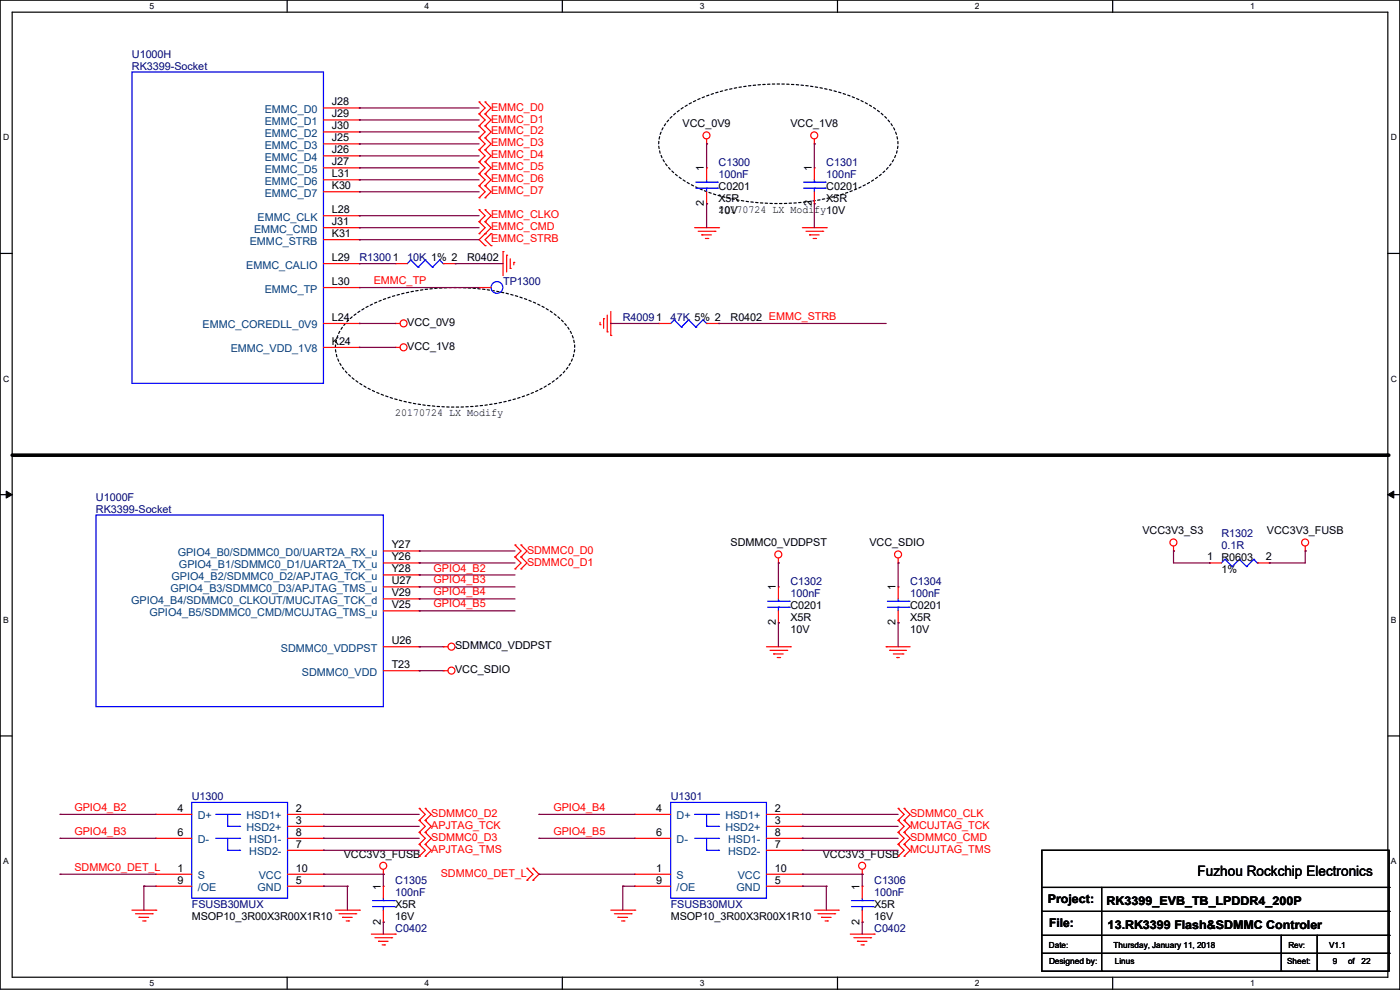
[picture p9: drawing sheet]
<svg xmlns="http://www.w3.org/2000/svg" width="297mm" height="210mm" viewBox="0 0 297 210" stroke-linecap="round" stroke-linejoin="round" font-family="sans-serif">
<path d="M0 0h297v209.8h-297zM2.6 2.6h291.8v204.7h-291.8z" fill="none" stroke="#000" stroke-width=".25"/>
<g fill="#fff">
<path d="M31.7 .3h1v2h-1z"/>
<path d="M31.7 207.6h1v1.9h-1z"/>
</g>
<path d="M60.9 0v2.6M60.9 207.3v2.5" fill="none" stroke="#000" stroke-width=".25"/>
<g fill="#fff">
<path d="M90.1 .3h1v2h-1z"/>
<path d="M90.1 207.6h1v1.9h-1z"/>
</g>
<path d="M119.3 0v2.6M119.3 207.3v2.5" fill="none" stroke="#000" stroke-width=".25"/>
<g fill="#fff">
<path d="M148.5 .3h.9v2h-.9z"/>
<path d="M148.5 207.6h.9v1.9h-.9z"/>
</g>
<path d="M177.7 0v2.6M177.7 207.3v2.5" fill="none" stroke="#000" stroke-width=".25"/>
<g fill="#fff">
<path d="M206.8 .3h1v2h-1z"/>
<path d="M206.8 207.6h1v1.9h-1z"/>
</g>
<path d="M236.1 0v2.6M236.1 207.3v2.5" fill="none" stroke="#000" stroke-width=".25"/>
<g fill="#fff">
<path d="M265.2 .3h1v2h-1z"/>
<path d="M265.2 207.6h1v1.9h-1z"/>
<path d="M.7 28.2h1.2v1.9h-1.2z"/>
<path d="M295.1 28.2h1.2v1.9h-1.2z"/>
<path d="M.7 79.3h1.2v2h-1.2z"/>
<path d="M295.1 79.3h1.2v2h-1.2z"/>
</g>
<path d="M0 53.8h2.6M294.4 53.8h2.6" fill="none" stroke="#000" stroke-width=".25"/>
<g fill="#fff">
<path d="M.7 130.5h1.2v2h-1.2z"/>
<path d="M295.1 130.5h1.1v2h-1.1z"/>
</g>
<path d="M0 104.9h2.6M294.4 104.9h2.6" fill="none" stroke="#000" stroke-width=".25"/>
<path d="M1.3 104.2l1.3 .7-1.3 .8zM294.4 104.9l1.3-.7v1.5z" fill="#000" stroke="#000" stroke-width=".21"/>
<g fill="#fff">
<path d="M.7 181.7h1.2v2h-1.2z"/>
<path d="M295.1 181.7h1.1v2h-1.1z"/>
</g>
<g fill="none" stroke="#000" stroke-width=".25">
<path d="M0 156.1h2.6M294.4 156.1h2.6M221 180.4h73.7v25.6h-73.7zM221 188.3h73.7M221 193.3h73.7M221 198.4h73.7M233.7 188.3v17.7M271.8 198.4v7.6M279.4 198.4v7.6M294.7 188.3h.1M294.7 193.3h.1M294.7 198.4h.1"/>
<path d="M221 202.2h73.7M233.7 206h.1M271.8 206h.1M279.4 206h.1M294.7 202.2h.1"/>
</g>
<path d="M2.6 96.6h291.8" fill="none" stroke="#000" stroke-width=".76"/>
<circle cx="294.4" cy="96.6" r=".38" fill="#000"/>
<path d="M142.2 25.1a24.7 24.7 0 0 1 12-6.1 47.1 47.1 0 0 1 27.3 1.8 16.7 16.7 0 0 1 8.1 6.3 7.1 7.1 0 0 1-1.5 8.8 24.7 24.7 0 0 1-12.1 6.1 47.1 47.1 0 0 1-27.2-1.8 16.7 16.7 0 0 1-8.2-6.3 7.1 7.1 0 0 1 1.6-8.8zM73.6 68.2a24.7 24.7 0 0 1 12.1-6 47.1 47.1 0 0 1 27.2 1.8 16.7 16.7 0 0 1 8.1 6.3 7.1 7.1 0 0 1-1.5 8.8 24.7 24.7 0 0 1-12.1 6 47.1 47.1 0 0 1-27.2-1.7 16.7 16.7 0 0 1-8.1-6.3 7.1 7.1 0 0 1 1.5-8.9z" fill="none" stroke="#000" stroke-width=".25" stroke-dasharray=".5"/>
<g fill="none" stroke="#f00" stroke-width=".25">
<path d="M68.6 22.9h7.6M68.6 25.4h7.6M68.6 28h7.6M68.6 30.5h7.6M68.6 33.1h7.6M68.6 35.6h7.6M68.6 38.1h7.6M76.2 22.9h.1M76.2 25.4h.1M76.2 28h.1M76.2 30.5h.1M76.2 33.1h.1"/>
<path d="M76.2 35.6h.1M76.2 38.1h.1M101.6 24.2h.1M101.6 21.6h.1M101.6 26.7h.1M101.6 29.3h.1M101.6 31.8h.1M101.6 34.3h.1M101.6 36.9h.1M101.6 39.4h.1M101.6 21.6l1.3 1.3-1.3 1.3M101.6 24.2l1.3 1.2-1.3 1.3"/>
<path d="M101.6 26.7l1.3 1.3-1.3 1.3M101.6 29.3l1.3 1.2-1.3 1.3M101.6 31.8l1.3 1.3-1.3 1.2M101.6 34.3l1.3 1.3-1.3 1.3M101.6 36.9l1.3 1.2-1.3 1.3M101.6 39.4l1.3 1.3-1.3 1.3M102.9 24.2h.1M102.9 21.6h.1M102.9 26.7h.1M102.9 29.3h.1M102.9 31.8h.1M102.9 34.3h.1"/>
<path d="M102.9 36.9h.1M102.9 39.4h.1M102.9 21.6l1.3 1.3-1.3 1.3M102.9 24.2l1.3 1.2-1.3 1.3M102.9 26.7l1.3 1.3-1.3 1.3M102.9 29.3l1.3 1.2-1.3 1.3M102.9 31.8l1.3 1.3-1.3 1.2M102.9 34.3l1.3 1.3-1.3 1.3M102.9 36.9l1.3 1.2-1.3 1.3M102.9 39.4l1.3 1.3-1.3 1.3M149.9 30.5h.1M149.9 35.6h.1"/>
<path d="M149.9 29.5v1M149.9 35.6v2.5M172.8 30.5h.1M172.8 35.6h.1M172.8 29.5v1M172.8 35.6v2.5M68.6 48.3h7.6M68.6 50.8h7.6M68.6 45.8h7.6M68.6 40.7h7.6M68.6 55.9h7.6M76.2 50.8h.1"/>
<path d="M76.2 45.8h.1M76.2 48.3h.1M76.2 40.7h.1M76.2 55.9h.1M83.9 55.9h.1M83.9 55.9h2.5M94 55.9h2.6M96.6 55.9h.1M101.6 49.6h.1M101.6 47h.1M101.6 44.5h.1M101.6 42h.1"/>
<path d="M101.6 47l1.3 1.3-1.3 1.3M101.6 44.5l1.3 1.3-1.3 1.2M102.9 49.6h.1M102.9 47h.1M102.9 44.5h.1M102.9 42h.1M102.9 52.1h.1M102.9 47l1.3 1.3-2.6 2.5 1.3 1.3M102.9 44.5l1.3 1.3-1.3 1.2M104.2 52.1h.1M104.2 49.6h.1M104.2 49.6l-1.3 1.2 1.3 1.3"/>
<path d="M106.7 53.4h.1M106.7 53.4v5.1M107.5 54.1h.1M107.5 54.1v3.6M108.2 56.9h.1M108.2 54.9v2M109 55.7h.1M109 55.7v.5M147.4 48.3h5M148.1 49.1h3.6M148.9 49.8h.1M148.9 49.8h2"/>
<path d="M149.6 50.6h.6M149.9 43.2h.1M149.9 40.7v2.5M150.2 50.6h.1M151.7 49.1h.1M152.4 48.3h.1M170.2 48.3h5.1M171 49.1h3.5M171.7 49.8h.1M171.7 49.8h2.1M172.5 50.6h.5M172.8 43.2h.1"/>
<path d="M172.8 40.7v2.5M173 50.6h.1M174.5 49.1h.1M175.3 48.3h.1M68.6 73.7h7.6M68.6 68.6h7.6M68.6 61h7.6M76.2 73.7h.1M76.2 61h.1M76.2 68.6h.1M83.9 73.7h.1M83.9 68.6h.1"/>
<path d="M83.9 73.7h1M83.9 68.6h1M101.6 61h.1M101.6 61h2.6M127.3 68.9h.1M127.3 68.4v.5M128.1 67.6h.1M128.1 67.6v2M128.8 70.4h.1M128.8 66.8v3.6M129.6 71.2h.1M129.6 66.1v5.1"/>
<path d="M139.7 68.6h.1M139.7 68.6h2.6M149.9 68.6h2.5M152.4 68.6h.1M81.3 119.4h7.6M81.3 116.9h7.6M88.9 116.9h.1M88.9 119.4h.1M109.3 118.2h.1M109.3 115.6h.1M109.3 115.6l1.2 1.3-1.2 1.3M109.3 118.2l1.2 1.2-1.2 1.3"/>
<path d="M110.5 118.2h.1M110.5 115.6h.1M110.5 115.6l1.3 1.3-1.3 1.3M110.5 118.2l1.3 1.2-1.3 1.3M165.1 119.4h.1M165.1 118.4v1M190.5 119.4h.1M190.5 118.4v1M249 116.9h.1M249 115.9v1M256.6 119.4h.1M256.6 119.4h2.5"/>
<path d="M266.7 119.4h2.6M269.3 119.4h.1M276.9 116.9h.1M276.9 115.9v1M81.3 137.2h7.6M81.3 122h7.6M81.3 124.5h7.6M81.3 127h7.6M81.3 129.6h7.6M88.9 122h.1M88.9 124.5h.1M88.9 127h.1"/>
<path d="M88.9 129.6h.1M88.9 137.2h.1M94 137.2h.1M94 137.2h1M109.3 120.7h.1M110.5 120.7h.1M162.6 137.2h5.1M163.4 138h3.5M164.1 138.7h.1M164.1 138.7h2.1M164.9 139.5h.5M165.1 124.5h.1"/>
<path d="M165.1 132.1h.1M165.1 124.5v2.5M165.1 129.6v2.5M165.4 139.5h.1M166.9 138h.1M167.7 137.2h.1M188 137.2h.1M188 137.2h5.1M188.8 138h.1M188.8 138h3.5M189.5 138.7h2.1M190.3 139.5h.1"/>
<path d="M190.3 139.5h.5M190.5 124.5h.1M190.5 132.1h.1M190.5 124.5v2.5M190.5 129.6v2.5M191.6 138.7h.1M81.3 142.3h7.6M88.9 142.3h.1M94 142.3h.1M94 142.3h1M33.1 172.8h.1M33.1 177.8h.1"/>
<path d="M33.1 172.8h7.6M33.1 177.8h7.6M61 172.8h7.6M61 175.3h7.6M61 177.8h7.6M68.6 172.8h.1M68.6 175.3h.1M68.6 177.8h.1M88.9 174h.1M88.9 171.5h.1M88.9 179.1h.1M88.9 176.6h.1"/>
<path d="M88.9 171.5l1.3 1.3-1.3 1.2M88.9 176.6l1.3 1.2-1.3 1.3M88.9 174l1.3 1.3-1.3 1.3M88.9 179.1l1.3 1.3-1.3 1.3M90.2 174h.1M90.2 171.5h.1M90.2 179.1h.1M90.2 176.6h.1M90.2 171.5l1.3 1.3-1.3 1.2M90.2 176.6l1.3 1.2-1.3 1.3M90.2 174l1.3 1.3-1.3 1.3M90.2 179.1l1.3 1.3-1.3 1.3"/>
<path d="M134.7 172.8h.1M134.7 177.8h.1M134.7 172.8h7.6M134.7 177.8h7.6M162.6 172.8h7.6M162.6 175.3h7.6M162.6 177.8h7.6M170.2 172.8h.1M170.2 175.3h.1M170.2 177.8h.1M190.5 174h.1M190.5 171.5h.1"/>
<path d="M190.5 179.1h.1M190.5 176.6h.1M190.5 171.5l1.3 1.3-1.3 1.2M190.5 176.6l1.3 1.2-1.3 1.3M190.5 174l1.3 1.3-1.3 1.3M190.5 179.1l1.3 1.3-1.3 1.3M191.8 174h.1M191.8 171.5h.1M191.8 179.1h.1M191.8 176.6h.1M191.8 171.5l1.3 1.3-1.3 1.2M191.8 176.6l1.3 1.2-1.3 1.3"/>
<path d="M191.8 174l1.3 1.3-1.3 1.3M191.8 179.1l1.3 1.3-1.3 1.3M28 193.1h5.1M28.7 193.8h3.6M29.5 194.6h.1M29.5 194.6h2M30.3 195.4h.5M30.8 195.4h.1M32.3 193.8h.1M33.1 193.1h.1M33.1 185.5h.1M33.1 188h.1"/>
<path d="M33.1 185.5h7.6M33.1 188h7.6M61 185.5h7.6M61 188h7.6M61 180.4h7.6M68.6 188h.1M68.6 180.4h.1M68.6 185.5h.1M71.2 193.1h5M71.9 193.8h3.6M72.7 194.6h.1M72.7 194.6h2"/>
<path d="M73.4 195.4h.6M74 195.4h.1M75.5 193.8h.1M76.2 193.1h.1M78.8 198.2h5.1M79.5 198.9h3.6M80.3 199.7h.1M80.3 199.7h2M81.3 185.5h.1M81.3 188h.1M81.3 195.6h.1M81.3 184.4v1.1"/>
<path d="M81.3 188v2.5M81.3 193.1v2.5M83.1 198.9h.1M83.9 198.2h.1M88.9 181.7h.1M90.2 181.7h.1M111.8 184.2h.1M111.8 186.7h.1M111.8 184.2l1.3 1.3-1.3 1.2M113.1 186.7h.1M113.1 184.2h.1M113.1 184.2l1.2 1.3-1.2 1.2"/>
<path d="M129.6 193.1h5.1M130.3 193.8h3.6M131.1 194.6h.1M131.1 194.6h2M131.9 195.4h.5M132.4 195.4h.1M133.9 193.8h.1M134.7 193.1h.1M134.7 185.5h.1M134.7 188h.1M134.7 185.5h7.6M134.7 188h7.6"/>
<path d="M162.6 185.5h7.6M162.6 188h7.6M162.6 180.4h7.6M170.2 188h.1M170.2 180.4h.1M170.2 185.5h.1M172.8 193.1h5M173.5 193.8h3.6M174.3 194.6h.1M174.3 194.6h2M175 195.4h.6M175.6 195.4h.1"/>
<path d="M177.1 193.8h.1M177.8 193.1h.1M180.4 198.2h5.1M181.1 198.9h3.6M181.9 199.7h.1M181.9 199.7h2M182.9 185.5h.1M182.9 188h.1M182.9 195.6h.1M182.9 184.4v1.1M182.9 188v2.5M182.9 193.1v2.5"/>
<path d="M184.7 198.9h.1M185.5 198.2h.1M190.5 181.7h.1M191.8 181.7h.1M81.1 200.4h.5M81.6 200.4h.1M182.7 200.4h.5M183.2 200.4h.1"/>
<circle cx="149.9" cy="28.7" r=".74"/>
<circle cx="172.7" cy="28.7" r=".74"/>
<circle cx="85.6" cy="68.6" r=".74"/>
<circle cx="85.6" cy="73.7" r=".74"/>
<circle cx="165.1" cy="117.6" r=".74"/>
<circle cx="190.5" cy="117.6" r=".74"/>
<circle cx="248.9" cy="115.1" r=".74"/>
<circle cx="276.9" cy="115.1" r=".74"/>
<circle cx="95.8" cy="137.2" r=".74"/>
<circle cx="95.8" cy="142.3" r=".74"/>
<circle cx="81.3" cy="183.7" r=".74"/>
<circle cx="182.9" cy="183.7" r=".74"/>
</g>
<g fill="none" stroke="#00f" stroke-width=".25">
<path d="M28 15.3h40.6v66h-40.6zM147.6 39.9h4.6M147.6 38.7h4.6M149.9 38.7h.1M149.9 39.9h.1M149.9 38.1v.6M149.9 39.9v.8M152.2 39.9h.1M152.2 38.7h.1M170.5 39.9h4.5M170.5 38.7h4.5M172.8 38.7h.1"/>
<path d="M172.8 39.9h.1M172.8 38.1v.6M172.8 39.9v.8M175 39.9h.1M175 38.7h.1M87.2 55.2h.1M87.2 55.2l-.8 .7M87.2 55.2l1.5 1.5M88.7 56.7h.1M90.2 55.2h.1M90.2 55.2l-1.5 1.5M90.2 55.2l1.5 1.5"/>
<path d="M91.7 56.7h.1M93.3 55.2h.1M93.3 55.2l-1.6 1.5M93.3 55.2l.7 .7M94 55.9h.1M143 67.9h.1M143 67.9l-.7 .7M143 67.9l1.6 1.5M144.6 69.4h.1M146.1 67.9h.1M146.1 67.9l-1.5 1.5M146.1 67.9l1.5 1.5"/>
<path d="M147.6 69.4h.1M149.1 67.9h.1M149.1 67.9l-1.5 1.5M149.1 67.9l.8 .7M149.9 68.6h.1M20.4 109.3h60.9v40.6h-60.9zM259.9 118.7h.1M259.9 118.7l-.8 .7M259.9 118.7l1.5 1.5M262.9 118.7h.1M262.9 118.7l-1.5 1.5M262.9 118.7l1.6 1.5"/>
<path d="M266 118.7h.1M266 118.7l-1.5 1.5M266 118.7l.7 .7M266.7 119.4h.1M162.9 128.8h4.5M162.9 127.6h4.5M165.1 127.6h.1M165.1 128.8h.1M165.1 127v.6M165.1 128.8v.8M167.4 128.8h.1M167.4 127.6h.1"/>
<path d="M188.3 128.8h4.5M188.3 127.6h4.5M190.5 127.6h.1M190.5 128.8h.1M190.5 127v.6M190.5 128.8v.8M192.8 128.8h.1M192.8 127.6h.1M261.4 120.2h.1M264.5 120.2h.1M40.7 170.2h20.3v20.3h-20.3zM45.8 172.8h5"/>
<path d="M45.8 177.8h5M48.3 175.3h.1M48.3 175.3h2.5M48.3 172.8v2.5M48.3 177.8v2.6M50.8 172.8h.1M50.8 175.3h.1M50.8 177.8h.1M142.3 170.2h20.3v20.3h-20.3zM147.4 172.8h5M147.4 177.8h5M149.9 175.3h.1"/>
<path d="M149.9 172.8v2.5M149.9 177.8v2.6M149.9 175.3h2.5M152.4 172.8h.1M152.4 175.3h.1M152.4 177.8h.1M48.3 180.4h.1M48.3 180.4h2.5M50.8 180.4h.1M79 192.3h4.6M79 191.1h4.6M81.3 191.1h.1"/>
<path d="M81.3 192.3h.1M81.3 190.5v.6M81.3 192.3v.8M83.6 192.3h.1M83.6 191.1h.1M149.9 180.4h.1M149.9 180.4h2.5M152.4 180.4h.1M180.6 192.3h4.6M180.6 191.1h4.6M182.9 191.1h.1M182.9 192.3h.1"/>
<path d="M182.9 190.5v.6M182.9 192.3v.8M185.2 192.3h.1M185.2 191.1h.1"/>
<circle cx="105.4" cy="61" r="1.25"/>
</g>
<g fill="none" stroke="#800040" stroke-width=".25">
<path d="M76.2 22.9h.1M76.2 38.1h.1M76.2 35.6h.1M76.2 33.1h.1M76.2 30.5h.1M76.2 28h.1M76.2 25.4h.1M76.2 22.9h25.4M76.2 38.1h25.4M76.2 35.6h25.4M76.2 33.1h25.4M76.2 30.5h25.4"/>
<path d="M76.2 28h25.4M76.2 25.4h25.4M149.9 30.5h.1M149.9 30.5v5.1M172.8 30.5h.1M172.8 30.5v5.1M76.2 45.8h.1M76.2 48.3h.1M76.2 40.7h.1M76.2 55.9h.1M76.2 50.8h.1M76.2 45.8h25.4"/>
<path d="M76.2 48.3h25.4M76.2 40.7h25.4M76.2 55.9h7.7M76.2 50.8h25.4M96.6 55.9h.1M96.6 55.9h10.1M149.9 43.2h.1M149.9 43.2v5.1M172.8 43.2h.1M172.8 43.2v5.1M76.2 61h.1M76.2 68.6h.1"/>
<path d="M76.2 73.7h.1M76.2 61h25.4M76.2 68.6h7.7M76.2 73.7h7.7M129.6 68.6h.1M129.6 68.6h10.1M152.4 68.6h.1M152.4 68.6h35.6M88.9 119.4h.1M88.9 116.9h.1M88.9 119.4h20.4M88.9 116.9h20.4"/>
<path d="M165.1 119.4h.1M165.1 119.4v5.1M190.5 119.4h.1M190.5 119.4v5.1M249 116.9h.1M249 116.9v2.5h7.6M256.6 119.4h.1M269.3 119.4h.1M276.9 116.9h.1M276.9 116.9v2.5h-7.6M88.9 129.6h.1M88.9 127h.1"/>
<path d="M88.9 137.2h.1M88.9 122h.1M88.9 124.5h.1M88.9 129.6h20.4M88.9 127h20.4M88.9 137.2h5.1M88.9 122h20.4M88.9 124.5h20.4M165.1 132.1h.1M165.1 132.1v5.1M190.5 132.1h.1M190.5 132.1v5.1"/>
<path d="M88.9 142.3h.1M88.9 142.3h5.1M12.7 172.8h.1M12.7 177.8h.1M12.7 172.8h20.4M12.7 177.8h20.4M68.6 177.8h.1M68.6 172.8h.1M68.6 175.3h.1M68.6 172.8h20.3M68.6 177.8h20.3M68.6 175.3h20.3"/>
<path d="M114.3 172.8h.1M114.3 177.8h.1M114.3 172.8h20.4M114.3 177.8h20.4M170.2 177.8h.1M170.2 172.8h.1M170.2 175.3h.1M170.2 172.8h20.3M170.2 177.8h20.3M170.2 175.3h20.3M12.7 185.5h.1M12.7 185.5h20.4"/>
<path d="M30.5 188h.1M30.5 188h2.6M30.5 188v5.1M68.6 180.4h.1M68.6 185.5h.1M68.6 188h.1M68.6 185.5h12.7M68.6 180.4h20.3M68.6 188h5.1M73.7 188h.1M73.7 188v5.1M81.3 195.6h.1"/>
<path d="M81.3 185.5h.1M81.3 185.5v2.5M81.3 195.6v2.6M114.3 185.5h.1M114.3 185.5h20.4M132.1 188h.1M132.1 188v5.1M132.1 188h2.6M170.2 180.4h.1M170.2 185.5h.1M170.2 188h.1M170.2 185.5h12.7"/>
<path d="M170.2 180.4h20.3M170.2 188h5.1M175.3 188h.1M175.3 188v5.1M182.9 195.6h.1M182.9 185.5h.1M182.9 185.5v2.5M182.9 195.6v2.6"/>
</g>
<text font-size="3" x="254" y="185.9">Fuzhou Rockchip Electronics</text>
<g font-size="2.5">
<text x="222.3" y="191.6">Project:</text>
<text x="234.7" y="191.9">RK3399_EVB_TB_LPDDR4_200P</text>
<text x="222.5" y="196.7">File:</text>
<text x="235" y="197">13.RK3399 Flash&amp;SDMMC Controler</text>
</g>
<g font-size="2.3" fill="#000080">
<text x="28" y="12.3">U1000H</text>
<text x="28" y="14.8">RK3399-Socket</text>
<text x="152.4" y="35.1">C1300</text>
<text x="175.3" y="35.1">C1301</text>
<text x="152.4" y="37.7">100nF</text>
<text x="175.3" y="37.7">100nF</text>
<text x="76.2" y="55.5">R13001</text>
<text x="86.4" y="55.5">10K 1% 2</text>
<text x="106.7" y="60.5">TP1300</text>
<text x="132.1" y="68.2">R40091</text>
<text x="142.3" y="68.2">47K 5% 2</text>
<text x="20.4" y="106.3">U1000F</text>
<text x="20.4" y="108.8">RK3399-Socket</text>
<text x="259.1" y="113.9">R1302</text>
<text x="259.1" y="116.4">0.1R</text>
<text x="167.7" y="124">C1302</text>
<text x="193.1" y="124">C1304</text>
<text x="167.7" y="126.6">100nF</text>
<text x="193.1" y="126.6">100nF</text>
<text x="40.7" y="169.8">U1300</text>
<text x="142.3" y="169.8">U1301</text>
<text x="83.9" y="187.5">C1305</text>
<text x="83.9" y="190.1">100nF</text>
<text x="185.5" y="187.5">C1306</text>
<text x="185.5" y="190.1">100nF</text>
<text x="40.7" y="192.6">FSUSB30MUX</text>
<text x="83.9" y="197.7">C0402</text>
<text x="142.3" y="192.6">FSUSB30MUX</text>
<text x="185.5" y="197.7">C0402</text>
</g>
<g font-size="2.3" fill="#004080">
<text x="56.2" y="24">EMMC_D0</text>
<text x="56.2" y="26.5">EMMC_D1</text>
<text x="56.2" y="29">EMMC_D2</text>
<text x="56.2" y="31.6">EMMC_D3</text>
<text x="56.2" y="34.1">EMMC_D4</text>
<text x="56.2" y="36.7">EMMC_D5</text>
<text x="56.2" y="39.2">EMMC_D6</text>
<text x="56.2" y="41.7">EMMC_D7</text>
<text x="54.7" y="46.8">EMMC_CLK</text>
<text x="53" y="51.9">EMMC_STRB</text>
<text x="53.9" y="49.4">EMMC_CMD</text>
<text x="52.2" y="57">EMMC_CALIO</text>
<text x="56.2" y="62.1">EMMC_TP</text>
<text x="43" y="69.7">EMMC_COREDLL_0V9</text>
<text x="48.9" y="74.8">EMMC_VDD_1V8</text>
<text x="37.7" y="117.9">GPIO4_B0/SDMMC0_D0/UART2A_RX_u</text>
<text x="36.2" y="125.6">GPIO4_B3/SDMMC0_D3/APJTAG_TMS_u</text>
<text x="36.4" y="123">GPIO4_B2/SDMMC0_D2/APJTAG_TCK_u</text>
<text x="38" y="120.5">GPIO4_B1/SDMMC0_D1/UART2A_TX_u</text>
<text x="27.9" y="128.1">GPIO4_B4/SDMMC0_CLKOUT/MUCJTAG_TCK_d</text>
<text x="31.7" y="130.6">GPIO4_B5/SDMMC0_CMD/MCUJTAG_TMS_u</text>
<text x="59.6" y="138.3">SDMMC0_VDDPST</text>
<text x="64.1" y="143.3">SDMMC0_VDD</text>
<text x="42" y="173.8">D+</text>
<text x="52.3" y="173.8">HSD1+</text>
<text x="143.6" y="173.8">D+</text>
<text x="153.9" y="173.8">HSD1+</text>
<text x="42" y="178.9">D-</text>
<text x="52.3" y="176.4">HSD2+</text>
<text x="52.9" y="178.9">HSD1-</text>
<text x="143.6" y="178.9">D-</text>
<text x="153.9" y="176.4">HSD2+</text>
<text x="154.5" y="178.9">HSD1-</text>
<text x="52.9" y="181.4">HSD2-</text>
<text x="154.5" y="181.4">HSD2-</text>
<text x="42" y="186.5">S</text>
<text x="42" y="189.1">/OE</text>
<text x="54.7" y="189.1">GND</text>
<text x="54.9" y="186.5">VCC</text>
<text x="143.6" y="186.5">S</text>
<text x="143.6" y="189.1">/OE</text>
<text x="156.3" y="189.1">GND</text>
<text x="156.5" y="186.5">VCC</text>
</g>
<g font-size="2.3">
<text x="70.4" y="22.4">J28</text>
<text x="70.4" y="24.9">J29</text>
<text x="70.4" y="27.4">J30</text>
<text x="70.4" y="30">J25</text>
<text x="144.8" y="27">VCC_0V9</text>
<text x="167.7" y="27">VCC_1V8</text>
<text x="70.4" y="32.5">J26</text>
<text x="70.4" y="35.1">J27</text>
<text x="70.4" y="37.6">L31</text>
<text x="70.4" y="40.1">K30</text>
<text x="149.4" y="36.4" transform="rotate(-90 149.4 36.4)">1</text>
<text x="152.4" y="40.2">C0201</text>
<text x="172.2" y="36.4" transform="rotate(-90 172.2 36.4)">1</text>
<text x="175.3" y="40.2">C0201</text>
<text x="70.4" y="45.2">L28</text>
<text x="70.4" y="47.8">J31</text>
<text x="149.4" y="43.7" transform="rotate(-90 149.4 43.7)">2</text>
<text x="152.4" y="45.1">20170724 LX Modify10V</text>
<text x="152.4" y="42.8">X5R</text>
<text x="152.4" y="45.3">10V</text>
<text x="172.2" y="43.7" transform="rotate(-90 172.2 43.7)">2</text>
<text x="175.3" y="42.8">X5R</text>
<text x="70.4" y="50.3">K31</text>
<text x="70.4" y="55.4">L29</text>
<text x="99.1" y="55.5">R0402</text>
<text x="70.4" y="60.5">L30</text>
<text x="70.4" y="68.1">L24</text>
<text x="86.4" y="69.2">VCC_0V9</text>
<text x="155" y="68.2">R0402 EMMC_STRB</text>
<text x="70.4" y="73.2">K24</text>
<text x="86.4" y="74.3">VCC_1V8</text>
<text x="83.9" y="88.3">20170724 LX Modify</text>
<text x="242.4" y="113.4">VCC3V3_S3</text>
<text x="268.8" y="113.4">VCC3V3_FUSB</text>
<text x="83.1" y="116.3">Y27</text>
<text x="83.1" y="118.9">Y26</text>
<text x="155" y="115.9">SDMMC0_VDDPST</text>
<text x="184.4" y="115.9">VCC_SDIO</text>
<text x="256.1" y="118.9">1</text>
<text x="259.1" y="119">R0603</text>
<text x="268.5" y="118.9">2</text>
<text x="83.1" y="121.4">Y28</text>
<text x="83.1" y="124">U27</text>
<text x="164.6" y="125.3" transform="rotate(-90 164.6 125.3)">1</text>
<text x="190" y="125.3" transform="rotate(-90 190 125.3)">1</text>
<text x="259.1" y="121.5">1%</text>
<text x="83.1" y="126.5">V29</text>
<text x="83.1" y="129">V25</text>
<text x="167.7" y="129.1">C0201</text>
<text x="167.7" y="131.7">X5R</text>
<text x="193.1" y="129.1">C0201</text>
<text x="193.1" y="131.7">X5R</text>
<text x="83.1" y="136.7">U26</text>
<text x="96.6" y="137.8">SDMMC0_VDDPST</text>
<text x="164.6" y="132.6" transform="rotate(-90 164.6 132.6)">2</text>
<text x="167.7" y="134.2">10V</text>
<text x="190" y="132.6" transform="rotate(-90 190 132.6)">2</text>
<text x="193.1" y="134.2">10V</text>
<text x="83.1" y="141.7">T23</text>
<text x="96.6" y="142.8">VCC_SDIO</text>
<text x="37.6" y="172.2">4</text>
<text x="62.8" y="172.2">2</text>
<text x="139.2" y="172.2">4</text>
<text x="164.4" y="172.2">2</text>
<text x="37.6" y="177.3">6</text>
<text x="62.8" y="174.8">3</text>
<text x="62.8" y="179.8">7</text>
<text x="62.8" y="177.3">8</text>
<text x="139.2" y="177.3">6</text>
<text x="164.4" y="174.8">3</text>
<text x="164.4" y="179.8">7</text>
<text x="164.4" y="177.3">8</text>
<text x="37.6" y="184.9">1</text>
<text x="62.8" y="184.9">10</text>
<text x="72.9" y="181.9">VCC3V3_FUSB</text>
<text x="139.2" y="184.9">1</text>
<text x="164.4" y="184.9">10</text>
<text x="174.5" y="181.9">VCC3V3_FUSB</text>
<text x="37.6" y="187.5">9</text>
<text x="62.8" y="187.5">5</text>
<text x="80.8" y="188.8" transform="rotate(-90 80.8 188.8)">1</text>
<text x="139.2" y="187.5">9</text>
<text x="164.4" y="187.5">5</text>
<text x="182.4" y="188.8" transform="rotate(-90 182.4 188.8)">1</text>
<text x="40.7" y="195.2">MSOP10_3R00X3R00X1R10</text>
<text x="80.8" y="196.1" transform="rotate(-90 80.8 196.1)">2</text>
<text x="83.9" y="192.6">X5R</text>
<text x="83.9" y="195.2">16V</text>
<text x="142.3" y="195.2">MSOP10_3R00X3R00X1R10</text>
<text x="182.4" y="196.1" transform="rotate(-90 182.4 196.1)">2</text>
<text x="185.5" y="192.6">X5R</text>
<text x="185.5" y="195.2">16V</text>
</g>
<g font-size="2.3" fill="#f00">
<text x="104.2" y="23.5">EMMC_D0</text>
<text x="104.2" y="26">EMMC_D1</text>
<text x="104.2" y="28.5">EMMC_D2</text>
<text x="104.2" y="31.1">EMMC_D3</text>
<text x="104.2" y="33.6">EMMC_D4</text>
<text x="104.2" y="36.2">EMMC_D5</text>
<text x="104.2" y="38.7">EMMC_D6</text>
<text x="104.2" y="41.2">EMMC_D7</text>
<text x="104.2" y="46.3">EMMC_CLKO</text>
<text x="104.2" y="48.9">EMMC_CMD</text>
<text x="104.2" y="51.4">EMMC_STRB</text>
<text x="79.3" y="60.3">EMMC_TP</text>
<text x="111.8" y="117.4">SDMMC0_D0</text>
<text x="111.8" y="120">SDMMC0_D1</text>
<text x="92" y="121.2">GPIO4_B2</text>
<text x="92" y="123.8">GPIO4_B3</text>
<text x="92" y="128.9">GPIO4_B5</text>
<text x="92" y="126.3">GPIO4_B4</text>
<text x="15.8" y="172">GPIO4_B2</text>
<text x="91.5" y="173.3">SDMMC0_D2</text>
<text x="117.4" y="172">GPIO4_B4</text>
<text x="193.1" y="173.3">SDMMC0_CLK</text>
<text x="15.8" y="177.1">GPIO4_B3</text>
<text x="91.5" y="178.4">SDMMC0_D3</text>
<text x="91.5" y="175.9">APJTAG_TCK</text>
<text x="117.4" y="177.1">GPIO4_B5</text>
<text x="193.1" y="178.4">SDMMC0_CMD</text>
<text x="193.1" y="175.9">MCUJTAG_TCK</text>
<text x="15.8" y="184.7">SDMMC0_DET_L</text>
<text x="91.5" y="180.9">APJTAG_TMS</text>
<text x="193.1" y="180.9">MCUJTAG_TMS</text>
<text x="93.5" y="186">SDMMC0_DET_L</text>
</g>
<g font-size="1.8">
<text x="31.7" y="1.9">5</text>
<text x="90.1" y="1.9">4</text>
<text x="148.5" y="1.9">3</text>
<text x="206.8" y="1.9">2</text>
<text x="265.2" y="1.9">1</text>
<text x=".7" y="29.8">D</text>
<text x="295.1" y="29.8">D</text>
<text x=".7" y="80.9">C</text>
<text x="295.1" y="80.9">C</text>
<text x=".7" y="132.1">B</text>
<text x="295.1" y="132.1">B</text>
<text x=".7" y="183.3">A</text>
<text x="295.1" y="183.3">A</text>
<text x="222.5" y="201">Date:</text>
<text x="236.3" y="201">Thursday, January 11, 2018</text>
<text x="273.3" y="201">Rev:</text>
<text x="282" y="201">V1.1</text>
<text x="31.7" y="209.2">5</text>
<text x="90.1" y="209.2">4</text>
<text x="148.5" y="209.2">3</text>
<text x="206.8" y="209.2">2</text>
<text x="222.5" y="204.6">Designed by:</text>
<text x="236.5" y="204.6">Linus</text>
<text x="265.2" y="209.2">1</text>
<text x="273.1" y="204.6">Sheet:</text>
<text x="282.7" y="204.6">9</text>
<text x="286" y="204.6">of</text>
<text x="288.8" y="204.6">22</text>
</g>
</svg>
